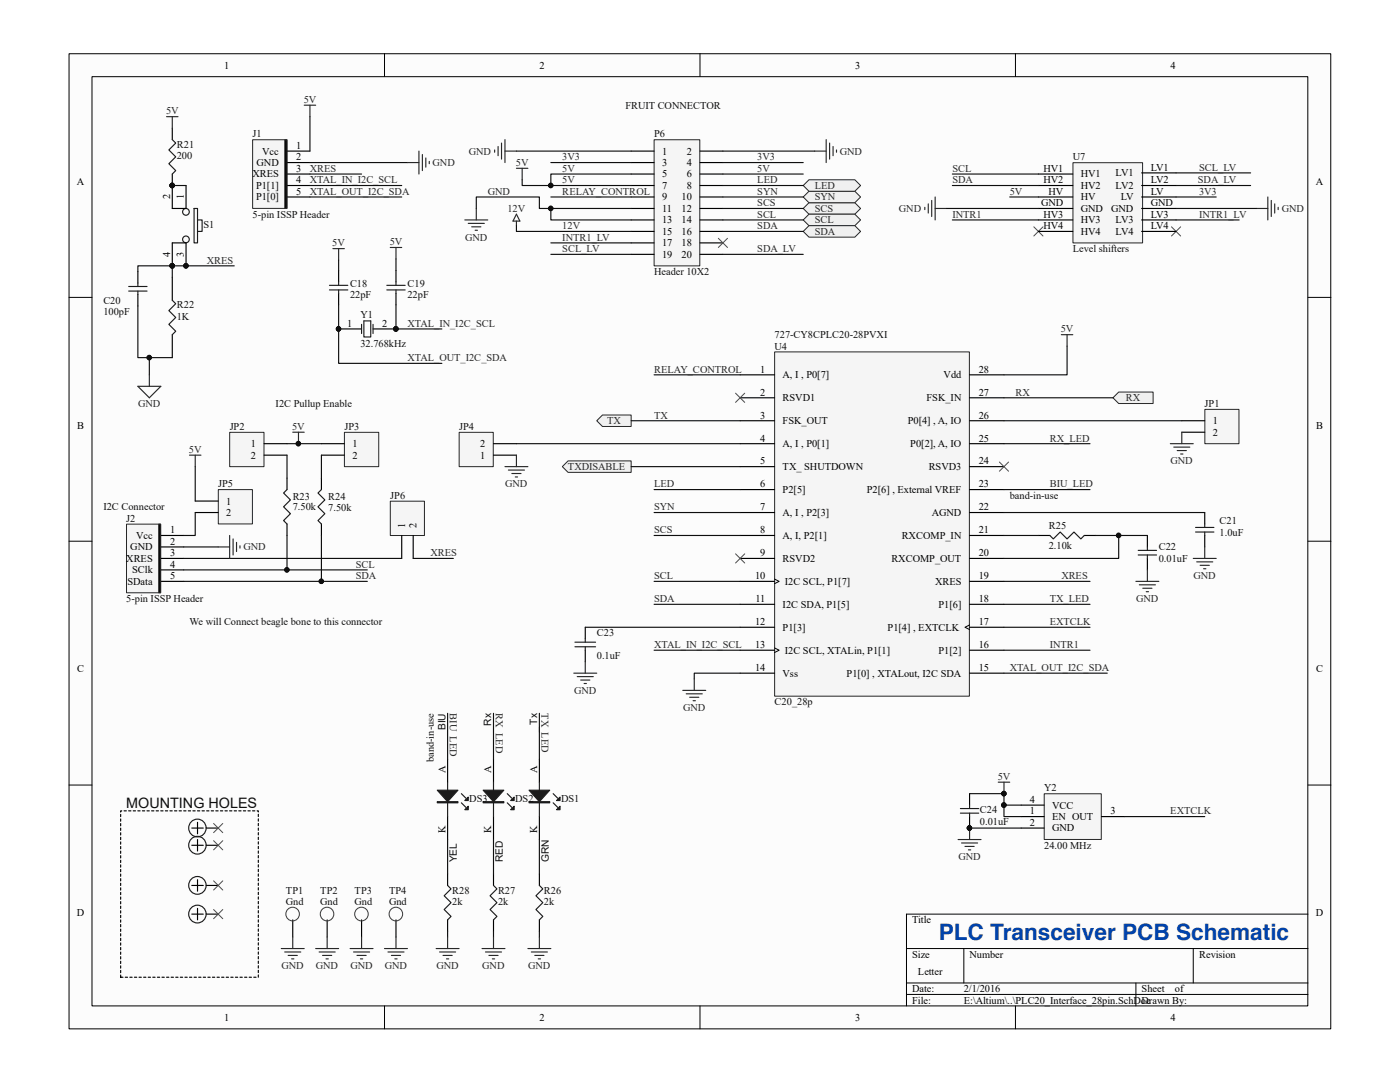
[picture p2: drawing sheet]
<svg xmlns="http://www.w3.org/2000/svg" width="279mm" height="216mm" viewBox="0 0 279 216" stroke-linecap="round" stroke-linejoin="round" font-family="sans-serif">
<path d="M13.8 10.8h251.8v194.5h-251.8z" fill="#fcfcfc"/>
<path d="M13.8 10.7h251.8v194.6h-251.8z" fill="none" stroke="#000" stroke-width=".2"/>
<path d="M18.4 15.3h242.6v185.4h-242.6z" fill="#fcfcfc"/>
<g fill="none" stroke="#000" stroke-width=".2">
<path d="M18.4 15.3h242.6v185.4h-242.6zM76.7 10.7v4.6M139.7 10.7v4.6M202.7 10.7v4.6M13.8 59.3h4.6M261 59.3h4.6M13.8 108h4.6M261 108h4.6M13.8 156.6h4.6M261 156.6h4.6M180.9 189.3h80.1M180.9 196.1h80.1"/>
<path d="M180.9 198.4h80.1M192.4 189.3v6.8M226.7 196.1v4.6M238.1 189.3v6.8M261 182.4h-80.1v18.3M76.7 200.7v4.6M139.7 200.7v4.6M202.7 200.7v4.6"/>
</g>
<g fill="#f0f0f0" stroke="#262626" stroke-width=".2">
<path d="M120.2 82.8h5.8v2.3h-5.8l-1.1-1.1z" fill-rule="evenodd"/>
<path d="M223.3 78.2h6.8v2.3h-6.8l-1.2-1.1z" fill-rule="evenodd"/>
</g>
<path d="M66.4 49.6h2.3M67.6 49.6v2.3M77.9 49.4h2.3M79 49.4v2.3" fill="none" stroke="#262626" stroke-width=".23"/>
<path d="M67.6 54v2.2M67.6 58.5v2.3M79 54v2.2M79 58.5v2.3M67.6 65.6h4.6M74.4 65.6h4.6M207.2 106.8h2.3M216.4 106.8h2.3M229 106.8v2.3M229 111.4v2.3M240.4 102.3v2.3M240.4 106.8v2.3" fill="none" stroke="#000" stroke-width=".23"/>
<g fill="#0e0e0e" stroke="#0e0e0e" stroke-width=".2">
<circle cx="67.6" cy="65.6" r=".44"/>
<circle cx="79" cy="65.6" r=".44"/>
</g>
<g fill="none" stroke="#1c1c1c" stroke-width=".23">
<path d="M65.7 56.9h3.7M65.7 57.9h3.7M67.6 56.2v.7M67.6 57.9v.6M77.2 56.9h3.7M77.2 57.9h3.7M79 56.2v.7M79 57.9v.6M72.2 64.7v1.9M72.6 64h1.4v3.2h-1.4zM74.4 64.7v1.9M209.5 106.8l.7 .7 1.4-1.3 1.4 1.3 1.3-1.3 1.4 1.3 .7-.7"/>
<path d="M227.2 109.8h3.6M227.2 110.7h3.6M229 109.1v.7M229 110.7v.7M238.6 105.2h3.7M238.6 106.2h3.7M240.4 104.6v.6M240.4 106.2v.6"/>
</g>
<path d="M113.4 92h12.6v2.3h-12.6l-1.2-1.2z" fill-rule="evenodd" fill="#f0f0f0" stroke="#262626" stroke-width=".2"/>
<g fill="none" stroke="#000" stroke-width=".23">
<path d="M34.4 25.6v2.3M34.4 34.7v2.3M27.5 54.2v2.3M27.5 58.8v2.3M34.4 55.3v4.6M34.4 66.8v4.6M38.3 165.2h2.3M38.3 176.7h2.3M38.3 168.7h2.3M39.4 164.1v2.3M39.4 167.5v2.3M39.4 175.5v2.3"/>
<path d="M41.3 165.2h2.2M41.3 176.7h2.2M41.3 168.7h2.2M89.3 174.4v2.3M98.5 174.4v2.3M107.6 174.4v2.3M38.3 182.4h2.3M39.4 181.3v2.2M41.3 182.4h2.2M58.4 183.5v3.5M65.3 183.5v3.5M72.2 183.5v3.5"/>
<path d="M79 183.5v3.5M89.3 183.5v2.3M98.5 183.5v2.3M107.6 183.5v2.3"/>
</g>
<g fill="none" stroke="#1c1c1c" stroke-width=".23">
<path d="M34.4 27.9l.7 .6-1.4 1.4 1.4 1.4-1.4 1.4 1.4 1.3-.7 .7M25.7 57.2h3.6M25.7 58.1h3.6M27.5 56.5v.7M27.5 58.1v.7M34.4 59.9l.7 .7-1.4 1.4 1.4 1.3-1.4 1.4 1.4 1.4-.7 .7M41.1 165.2a1.74 1.74 0 0 0-2.5-1.5 1.74 1.74 0 0 0-.3 2.9 1.74 1.74 0 0 0 2.8-.9v-.5M41.1 176.6a1.74 1.74 0 0 0-2.5-1.5 1.74 1.74 0 0 0-.3 2.9 1.74 1.74 0 0 0 2.8-.9v-.4M41.1 168.6a1.74 1.74 0 0 0-2.5-1.5 1.74 1.74 0 0 0-.3 2.9 1.74 1.74 0 0 0 2.8-.9v-.4M89.3 176.7l.7 .7-1.4 1.3 1.4 1.4-1.4 1.4 1.4 1.4-.7 .6M98.5 176.7l.7 .7-1.4 1.3 1.4 1.4-1.4 1.4 1.4 1.4-.7 .6M107.6 176.7l.7 .7-1.3 1.3 1.3 1.4-1.3 1.4 1.3 1.4-.7 .6"/>
<path d="M41.1 182.3a1.74 1.74 0 0 0-2.5-1.5 1.74 1.74 0 0 0-.3 3 1.74 1.74 0 0 0 2.8-.9v-.5"/>
</g>
<path d="M24.1 195h27.5v-33.2h-27.5v33.2" fill="none" stroke="#000" stroke-width=".23" stroke-dasharray=".5"/>
<circle cx="34.4" cy="37" r=".44" fill="#0e0e0e" stroke="#0e0e0e" stroke-width=".2"/>
<g fill="none" stroke="#393939" stroke-width=".2">
<circle cx="58.4" cy="182.4" r="1.36"/>
<circle cx="65.3" cy="182.4" r="1.36"/>
<circle cx="72.1" cy="182.4" r="1.36"/>
<circle cx="79" cy="182.4" r="1.36"/>
</g>
<path d="M208.4 158.4h11.4v9.1h-11.4z" fill="#f5f5f5"/>
<path d="M208.4 158.4h11.4v9.1h-11.4z" fill="none" stroke="#262626" stroke-width=".2"/>
<path d="M193.5 158.4v2.3M193.5 162.9v2.3M203.8 162.9h4.6M203.8 165.2h4.6M203.8 160.7h4.6M219.8 162.9h4.6" fill="none" stroke="#000" stroke-width=".23"/>
<path d="M199.2 156.1h2.3M200.4 156.1v2.3" fill="none" stroke="#262626" stroke-width=".23"/>
<g fill="#0e0e0e" stroke="#0e0e0e" stroke-width=".2">
<circle cx="200.3" cy="158.4" r=".44"/>
<circle cx="193.5" cy="165.2" r=".44"/>
</g>
<path d="M191.7 161.3h3.6M191.7 162.3h3.6M193.5 160.7v.6M193.5 162.3v.6" fill="none" stroke="#1c1c1c" stroke-width=".23"/>
<path d="M154.6 70.3h38.9v68.6h-38.9z" fill="#f5f5f5"/>
<path d="M154.6 70.2h38.9v68.7h-38.9z" fill="none" stroke="#262626" stroke-width=".2"/>
<g fill="none" stroke="#000" stroke-width=".23">
<path d="M147.7 74.8h6.9M147.7 79.4h6.9M193.5 74.8h6.9M193.5 79.4h6.9M147.7 84h6.9M147.7 88.5h6.9M147.7 93.1h6.9M147.7 97.7h6.9M193.5 84h6.9M193.5 88.5h6.9M193.5 93.1h6.9M193.5 97.7h6.9"/>
<path d="M147.7 102.3h6.9M147.7 106.8h6.9M147.7 111.4h6.9M147.7 116h6.9M193.5 102.3h6.9M193.5 106.8h6.9M193.5 111.4h6.9M193.5 116h6.9M116.8 125.2v2.3M116.8 129.7v2.3M147.7 120.6h6.9M147.7 125.2h6.9"/>
<path d="M147.7 129.7h6.9M147.7 134.3h6.9M193.5 120.6h6.9M193.5 125.2h6.9M193.5 129.7h6.9M193.5 134.3h6.9"/>
</g>
<path d="M154.6 115.5l.9 .5-.9 .5M154.6 129.3l.9 .4-.9 .5M193.5 124.7l-.9 .5 .9 .4" fill="none" stroke="#000" stroke-width=".2"/>
<path d="M211.8 66.8h2.3M213 66.8v2.3" fill="none" stroke="#262626" stroke-width=".23"/>
<path d="M114.7 129.1h4.2M114.7 128.1h4.2M116.8 127.5v.6M116.8 129.1v.6" fill="none" stroke="#1c1c1c" stroke-width=".23"/>
<path d="M199.4 92.2l1.9 1.8M201.3 92.2l-1.9 1.8M146.8 110.5l1.8 1.8M148.6 110.5l-1.8 1.8" fill="none" stroke="#4c4c4c" stroke-width=".2"/>
<g fill="#f0f0f0" stroke="#262626" stroke-width=".2">
<path d="M160.3 41.6l1.1-1.1h9.2l1.1 1.1-1.1 1.1h-9.2z" fill-rule="evenodd"/>
<path d="M160.3 43.9l1.1-1.2h9.2l1.1 1.2-1.1 1.1h-9.2z" fill-rule="evenodd"/>
<path d="M160.3 46.2l1.1-1.2h9.2l1.1 1.2-1.1 1.1h-9.2z" fill-rule="evenodd"/>
<path d="M160.3 39.3l1.1-1.1h9.2l1.1 1.1-1.1 1.2h-9.2z" fill-rule="evenodd"/>
<path d="M160.3 37l1.1-1.1h9.2l1.1 1.1-1.1 1.2h-9.2z" fill-rule="evenodd"/>
</g>
<path d="M33.2 23.3h2.3M34.4 23.3v2.3M37.8 90.8h2.3M39 90.8v2.3M58.4 86.2h2.3M59.6 86.2v2.3" fill="none" stroke="#262626" stroke-width=".23"/>
<circle cx="59.5" cy="88.5" r=".44" fill="#0e0e0e" stroke="#0e0e0e" stroke-width=".2"/>
<path d="M45.9 86.3h6.8v6.8h-6.8z" fill="#f5f5f5"/>
<path d="M45.8 86.3h6.9v6.8h-6.9z" fill="none" stroke="#262626" stroke-width=".2"/>
<path d="M52.7 88.5h4.6M52.7 90.8h4.6" fill="none" stroke="#000" stroke-width=".23"/>
<path d="M68.8 86.3h6.8v6.8h-6.8z" fill="#f5f5f5"/>
<path d="M68.7 86.3h6.9v6.8h-6.9z" fill="none" stroke="#262626" stroke-width=".2"/>
<path d="M57.3 95.4v2.3M64.1 88.5h4.6M64.1 90.8h4.6M64.1 95.4v2.3M57.3 104.6v2.2M64.1 104.6v2.2" fill="none" stroke="#000" stroke-width=".23"/>
<path d="M57.3 97.7l-.7 .7 1.4 1.4-1.4 1.3 1.4 1.4-1.4 1.4 .7 .7M64.1 97.7l-.6 .7 1.3 1.4-1.3 1.3 1.3 1.4-1.3 1.4 .6 .7" fill="none" stroke="#1c1c1c" stroke-width=".23"/>
<path d="M25.3 104.6h6.8v13.7h-6.8z" fill="#f5f5f5"/>
<path d="M25.2 104.6h6.9v13.7h-6.9zM31.7 104.6h.4v13.7h-.4z" fill="none" stroke="#262626" stroke-width=".2"/>
<path d="M32.1 106.8h4.6M32.1 109.1h4.6M32.1 111.4h4.6M32.1 113.7h4.6M32.1 116h4.6" fill="none" stroke="#000" stroke-width=".23"/>
<path d="M31.9 104.6v13.7" fill="none" stroke="#000" stroke-width=".36"/>
<path d="M77.9 100h6.8v6.9h-6.8z" fill="#f5f5f5"/>
<path d="M77.9 100h6.8v6.9h-6.8z" fill="none" stroke="#262626" stroke-width=".2"/>
<path d="M80.2 106.8v4.6M82.5 106.8v4.6" fill="none" stroke="#000" stroke-width=".23"/>
<path d="M43.6 97.7h6.8v6.8h-6.8z" fill="#f5f5f5"/>
<path d="M43.6 97.7h6.8v6.8h-6.8z" fill="none" stroke="#262626" stroke-width=".2"/>
<path d="M39 100h4.5M39 102.3h4.5" fill="none" stroke="#000" stroke-width=".23"/>
<path d="M50.5 27.9h6.8v13.7h-6.8z" fill="#f5f5f5"/>
<path d="M50.4 27.9h6.9v13.7h-6.9zM56.8 27.9h.5v13.7h-.5z" fill="none" stroke="#262626" stroke-width=".2"/>
<path d="M57.3 30.2h4.6M57.3 32.4h4.6M57.3 34.7h4.6M57.3 37h4.6M57.3 39.3h4.6" fill="none" stroke="#000" stroke-width=".23"/>
<path d="M57.1 27.9v13.7" fill="none" stroke="#000" stroke-width=".4"/>
<path d="M60.7 21h2.3M61.9 21v2.3" fill="none" stroke="#262626" stroke-width=".23"/>
<circle cx="37.1" cy="42.3" r=".67" fill="none" stroke="#1c1c1c" stroke-width=".23"/>
<circle cx="37.1" cy="47.8" r=".67" fill="#fafafa" stroke="#1c1c1c" stroke-width=".23"/>
<path d="M34.4 37v4.6h2.7v-4.6M34.4 53v-4.5h2.7v4.5" fill="none" stroke="#000" stroke-width=".23"/>
<g fill="#0e0e0e" stroke="#0e0e0e" stroke-width=".2">
<circle cx="37.1" cy="53" r=".44"/>
<circle cx="34.4" cy="37" r=".44"/>
<circle cx="34.4" cy="53" r=".44"/>
</g>
<path d="M38.7 41.6h.7v6.9h-.7zM39.4 43.9h.9v2.3h-.9" fill="none" stroke="#1c1c1c" stroke-width=".23"/>
<path d="M146.8 78.5l1.8 1.8M148.6 78.5l-1.8 1.8M42.6 164.3l1.9 1.8M42.6 167.7l1.9 1.9M42.6 175.8l1.9 1.8M44.5 164.3l-1.9 1.8M44.5 167.7l-1.9 1.9M44.5 175.8l-1.9 1.8M42.6 181.5l1.9 1.8M44.5 181.5l-1.9 1.8" fill="none" stroke="#4c4c4c" stroke-width=".2"/>
<path d="M91.7 86.3h6.7v6.8h-6.7z" fill="#f5f5f5"/>
<path d="M91.6 86.3h6.8v6.8h-6.8z" fill="none" stroke="#262626" stroke-width=".2"/>
<path d="M98.5 90.8h4.6M98.5 88.5h4.6" fill="none" stroke="#000" stroke-width=".23"/>
<path d="M100.8 93.1h4.6M101.5 93.8h3.2M102.1 94.5h1.9M102.8 95.2h.5M103.1 90.8v2.3" fill="none" stroke="#262626" stroke-width=".23"/>
<path d="M240.5 81.7h6.8v6.8h-6.8z" fill="#f5f5f5"/>
<path d="M240.5 81.7h6.8v6.8h-6.8z" fill="none" stroke="#262626" stroke-width=".2"/>
<path d="M235.9 84h4.5M235.9 86.2h4.5M89.3 151.5v4.6M98.5 151.5v4.6M107.6 151.5v4.6M89.3 162.9v4.6M98.5 162.9v4.6M107.6 162.9v4.6" fill="none" stroke="#000" stroke-width=".23"/>
<g fill="none" stroke="#262626" stroke-width=".23">
<path d="M98.7 29.9v.5M99.4 29.2v1.9M100.1 28.5v3.3M100.8 27.9v4.5M100.8 30.2h2.3M103.1 33.6h2.3M104.2 33.6v2.3M162.6 30.2h2.3M164.9 27.9v4.5M165.6 28.5v3.3M166.3 29.2v1.9M166.9 29.9v.5"/>
<path d="M185.9 40v3.2M186.6 39.3v4.6M253 39.3v4.6M253.7 40v3.2M92.8 43.9h4.5M93.5 44.6h3.2M94.1 45.3h1.9M94.8 45.9h.5M95.1 41.6v2.3M103.1 42.7l.7 1.4h-1.4zM103.1 44.1v.9M184.6 41.4v.4"/>
<path d="M185.3 40.7v1.8M186.6 41.6h2.3M250.7 41.6h2.3M254.4 40.7v1.8M255.1 41.4v.4M233.6 88.5h4.5M234.3 89.2h3.2M234.9 89.9h1.9M235.6 90.6h.5M235.9 86.2v2.3"/>
</g>
<path d="M89.3 156.1v6.8M92.1 158.4l.9 .9M98.5 156.1v6.8M101.2 158.4l.9 .9M107.6 156.1v6.8M110.4 158.4l.9 .9M92.1 160.2l.9 .9M101.2 160.2l.9 .9M110.4 160.2l.9 .9" fill="none" stroke="#1c1c1c" stroke-width=".23"/>
<g fill="#1c1c1c" stroke="#1c1c1c" stroke-width=".23">
<path d="M105.6 157.7h4.1l-2.1 2.3z"/>
<path d="M111.8 160.9v.7h-.7z"/>
<path d="M111.1 159.7l.7-.6v.6z"/>
<path d="M96.4 157.7h4.1l-2 2.3z"/>
<path d="M102.6 160.9v.7h-.7z"/>
<path d="M101.9 159.7l.7-.6v.6z"/>
<path d="M87.3 157.7h4.1l-2.1 2.3z"/>
<path d="M93.5 160.9v.7h-.7z"/>
<path d="M92.8 159.7l.7-.6v.6z"/>
<path d="M105.6 160h4.1v.2h-4.1z" fill-rule="evenodd"/>
<path d="M96.4 160h4.1v.2h-4.1z" fill-rule="evenodd"/>
<path d="M87.3 160h4.1v.2h-4.1z" fill-rule="evenodd"/>
</g>
<path d="M206.3 45.3l1.9 1.8M208.2 45.3l-1.9 1.8M233.8 45.3l1.8 1.8M235.6 45.3l-1.8 1.8" fill="none" stroke="#4c4c4c" stroke-width=".2"/>
<path d="M130.6 27.9h9.1v25.2h-9.1z" fill="#f5f5f5"/>
<path d="M130.5 27.9h9.2v25.2h-9.2z" fill="none" stroke="#262626" stroke-width=".2"/>
<g fill="none" stroke="#000" stroke-width=".23">
<path d="M126 30.2h4.5M126 32.4h4.5M126 34.7h4.5M126 37h4.5M126 39.3h4.5M139.7 30.2h4.6M139.7 32.4h4.6M139.7 34.7h4.6M139.7 37h4.6M139.7 39.3h4.6M126 41.6h4.5M126 43.9h4.5"/>
<path d="M126 46.2h4.5M126 48.5h4.5M126 50.8h4.5M139.7 41.6h4.6M139.7 43.9h4.6M139.7 46.2h4.6M139.7 48.5h4.6M139.7 50.8h4.6"/>
</g>
<path d="M214.2 32.5h13.8v16h-13.8z" fill="#f5f5f5"/>
<path d="M214.1 32.5h13.9v16h-13.9z" fill="none" stroke="#262626" stroke-width=".2"/>
<path d="M207.2 39.3h6.9M207.2 37h6.9M207.2 34.7h6.9M227.8 39.3h6.9M227.8 37h6.9M227.8 34.5h6.9M207.2 46.2h6.9M207.2 43.9h6.9M207.2 41.6h6.9M227.8 46.2h6.9M227.8 43.9h6.9M227.8 41.6h6.9" fill="none" stroke="#000" stroke-width=".23"/>
<path d="M143.4 47.6l1.8 1.8M145.2 47.6l-1.8 1.8" fill="none" stroke="#4c4c4c" stroke-width=".2"/>
<g fill="none" stroke="#0e0e0e" stroke-width=".23">
<path d="M34.4 37h2.7M61.9 39.3h18.3M61.9 37h18.3M61.9 23.3v6.9M61.9 32.4h19.4M61.9 34.7h10.3M103.1 30.2h22.9M104.2 35.9v1.1h21.8M109.9 39.3h16.1M109.9 32.4h16.1M126 34.7h-16.1v2.3M144.3 39.3h16"/>
<path d="M144.3 37h16M144.3 32.4h16M144.3 34.7h16M144.3 30.2h18.3M190.1 37h17.1M190.1 34.7h17.1M201.5 39.3h5.7M234.7 39.3h8M234.7 37h14.9M234.7 34.5h14.9M34.4 53h-6.9v1.2M34.4 53h12.3"/>
<path d="M34.4 53v2.3M67.6 51.9v2.1M79 51.7v2.3M95.1 41.6v-2.3h12.5v2.3h18.4M103.1 45v1.2h22.9M109.9 41.6v2.3h16.1M109.9 48.5h16.1M109.9 50.8h16.1M144.3 43.9h16M144.3 41.6h16M144.3 46.2h16M144.3 50.8h16"/>
<path d="M188.9 41.6h18.3M190.1 43.9h17.1M234.7 43.9h12.6M234.7 41.6h16M27.5 61.1v10.3h2.3M34.4 71.4h-4.6v3.4M67.6 60.8v11.7h20.6M79 60.8v4.8h9.2M130.5 74.8h17.2M200.4 79.4h21.7M213 69.1v5.7h-12.6M39 93.1v6.9"/>
<path d="M57.3 88.5h6.8M57.3 90.8v4.6M64.1 90.8v4.6M103.1 88.5h44.6M126 84h21.7M126 93.1h21.7M130.5 97.7h17.2M200.4 84h35.5M200.4 97.7h17.1M200.4 88.5h17.1M36.7 116h36.6M36.7 113.7h36.6"/>
<path d="M36.7 109.1h6.8M36.7 111.4h43.5M39 102.3v4.5h-2.3M57.3 106.8v6.9M64.1 106.8v9.2M82.5 111.4h8M130.5 106.8h17.2M130.5 102.3h17.2M130.5 116h17.2M200.4 106.8h6.8M200.4 102.3h40M200.4 116h17.1"/>
<path d="M218.7 106.8h4.6v4.6h-22.9M223.3 106.8h5.7M116.8 125.2h30.9M130.5 129.7h17.2M130.5 120.6h17.2M147.7 134.3h-9.1v1.2M200.4 125.2h17.1M200.4 129.7h17.1M200.4 134.3h20.6M200.4 120.6h17.1M89.3 142.3v9.2M98.5 142.3v9.2"/>
<path d="M107.6 142.3v9.2M193.5 158.4h6.9v2.3M89.3 167.5v6.9M98.5 167.5v6.9M107.6 167.5v6.9M193.5 165.2h10.3M200.4 160.7v2.2h3.4M200.4 160.7h3.4M224.4 162.9h16M89.3 185.8v1.2M98.5 185.8v1.2M107.6 185.8v1.2"/>
</g>
<g fill="#0e0e0e" stroke="#0e0e0e" stroke-width=".2">
<circle cx="193.5" cy="165.2" r=".44"/>
<circle cx="200.3" cy="160.6" r=".44"/>
<circle cx="200.3" cy="158.4" r=".44"/>
<circle cx="79" cy="65.6" r=".44"/>
<circle cx="34.4" cy="53" r=".44"/>
<circle cx="29.8" cy="71.3" r=".44"/>
<circle cx="59.5" cy="88.5" r=".44"/>
<circle cx="57.2" cy="113.7" r=".44"/>
<circle cx="64.1" cy="116" r=".44"/>
<circle cx="67.6" cy="65.6" r=".44"/>
<circle cx="34.4" cy="37" r=".44"/>
<circle cx="37.1" cy="53" r=".44"/>
<circle cx="223.2" cy="106.8" r=".44"/>
<circle cx="109.9" cy="37" r=".44"/>
<circle cx="109.9" cy="41.6" r=".44"/>
</g>
<g fill="none" stroke="#262626" stroke-width=".23">
<path d="M81.3 32.4h2.3M83.6 30.2v4.5M84.3 30.8v3.2M85 31.5v1.9M85.7 32.2v.5M27.5 77.1h4.6l-2.3 2.3zM29.8 74.8v2.3M43.5 109.1h2.3M45.8 106.8v4.6M46.5 107.5v3.2M47.2 108.2v1.9M47.9 108.9v.5"/>
<path d="M226.7 116h4.6M227.4 116.7h3.2M228.1 117.4h1.8M228.8 118.1h.4M229 113.7v2.3M238.1 111.4h4.6M238.8 112.1h3.2M239.5 112.8h1.8M240.2 113.5h.5M240.4 109.1v2.3M114.5 134.3h4.6M115.2 135h3.2"/>
<path d="M115.9 135.7h1.8M116.6 136.4h.4M116.8 132v2.3M136.3 137.8h4.5M136.9 138.4h3.3M137.6 139.1h1.9M138.3 139.8h.5M138.6 135.5v2.3M191.2 167.5h4.6M191.9 168.2h3.2M192.6 168.9h1.8M193.3 169.6h.4"/>
<path d="M193.5 165.2v2.3M56.1 189.3h4.6M56.8 190h3.2M57.5 190.6h1.8M58.2 191.3h.5M58.4 187v2.3M63 189.3h4.6M63.7 190h3.2M64.4 190.6h1.8M65.1 191.3h.4M65.3 187v2.3M69.9 189.3h4.5"/>
<path d="M70.6 190h3.2M71.2 190.6h1.9M71.9 191.3h.5M72.2 187v2.3M76.7 189.3h4.6M77.4 190h3.2M78.1 190.6h1.8M78.8 191.3h.5M79 187v2.3M87 189.3h4.6M87.7 190h3.2M88.4 190.6h1.8"/>
<path d="M89.1 191.3h.5M89.3 187v2.3M96.2 189.3h4.6M96.9 190h3.2M97.6 190.6h1.8M98.3 191.3h.4M98.5 187v2.3M105.4 189.3h4.5M106 190h3.2M106.7 190.6h1.9M107.4 191.3h.5M107.6 187v2.3"/>
</g>
<text font-size="4.5" fill="#0042aa" x="187.3" y="187.7">PLC Transceiver PCB Schematic</text>
<text font-size="2.9" fill="#0e0e0e" x="25.2" y="161.2">MOUNTING HOLES</text>
<g font-size="2.1">
<text x="44.8" y="13.7">1</text>
<text x="107.7" y="13.7">2</text>
<text x="170.6" y="13.7">3</text>
<text x="233.6" y="13.7">4</text>
<text x="59.1" y="29.7">1</text>
<text x="50.4" y="35.4">XRES</text>
<text x="51.2" y="33.1">GND</text>
<text x="52.3" y="30.8">Vcc</text>
<text x="59.1" y="32">2</text>
<text x="59.1" y="34.3">3</text>
<text x="132.1" y="30.8">1</text>
<text x="132.1" y="33.1">3</text>
<text x="132.1" y="35.4">5</text>
<text x="137.1" y="30.8">2</text>
<text x="137.1" y="33.1">4</text>
<text x="137.1" y="35.4">6</text>
<text x="208.2" y="34.3">HV1</text>
<text x="215.7" y="35.4">HV1</text>
<text x="222.7" y="35.2">LV1</text>
<text x="229.7" y="34.1">LV1</text>
<text x="15.3" y="36.8">A</text>
<text x="33.9" y="39.8" transform="rotate(-90 33.9 39.8)">2</text>
<text x="36.7" y="39.8" transform="rotate(-90 36.7 39.8)">1</text>
<text x="51.1" y="37.7">P1[1]</text>
<text x="51.1" y="40">P1[0]</text>
<text x="59.1" y="36.6">4</text>
<text x="59.1" y="38.9">5</text>
<text x="132.1" y="37.7">7</text>
<text x="132.1" y="40">9</text>
<text x="136" y="40">10</text>
<text x="137.1" y="37.7">8</text>
<text x="207.8" y="41.1">GND</text>
<text x="208.2" y="36.6">HV2</text>
<text x="209.3" y="38.9">HV</text>
<text x="215.7" y="40">HV</text>
<text x="215.7" y="37.7">HV2</text>
<text x="222.7" y="37.7">LV2</text>
<text x="223.7" y="40">LV</text>
<text x="229.7" y="41.1">GND</text>
<text x="229.7" y="38.9">LV</text>
<text x="229.7" y="36.6">LV2</text>
<text x="262.6" y="36.8">A</text>
<text x="132.1" y="42.3">11</text>
<text x="132.1" y="44.6">13</text>
<text x="132.1" y="46.9">15</text>
<text x="136" y="42.3">12</text>
<text x="136" y="44.6">14</text>
<text x="136" y="46.9">16</text>
<text x="208.2" y="45.7">HV4</text>
<text x="208.2" y="43.5">HV3</text>
<text x="215.7" y="46.9">HV4</text>
<text x="215.7" y="44.6">HV3</text>
<text x="215.7" y="42.3">GND</text>
<text x="221.8" y="42.3">GND</text>
<text x="222.7" y="46.9">LV4</text>
<text x="222.7" y="44.6">LV3</text>
<text x="229.7" y="45.7">LV4</text>
<text x="229.7" y="43.5">LV3</text>
<text x="33.9" y="51.3" transform="rotate(-90 33.9 51.3)">4</text>
<text x="36.7" y="51.3" transform="rotate(-90 36.7 51.3)">3</text>
<text x="132.1" y="49.2">17</text>
<text x="132.1" y="51.5">19</text>
<text x="136" y="49.2">18</text>
<text x="136" y="51.5">20</text>
<text x="69.3" y="65.2">1</text>
<text x="76.3" y="65.2">2</text>
<text x="151.7" y="74.4">1</text>
<text x="156.2" y="75.5">A, I , P0[7]</text>
<text x="188.3" y="75.5">Vdd</text>
<text x="195.3" y="74.4">28</text>
<text x="151.7" y="78.9">2</text>
<text x="151.7" y="83.5">3</text>
<text x="156.2" y="80.1">RSVD1</text>
<text x="184.9" y="80.1">FSK_IN</text>
<text x="195.3" y="83.5">26</text>
<text x="195.3" y="78.9">27</text>
<text x="15.4" y="85.5">B</text>
<text x="50.1" y="89.2">1</text>
<text x="70.3" y="89.2">1</text>
<text x="95.9" y="89.2">2</text>
<text x="151.7" y="88.1">4</text>
<text x="156.2" y="84.6">FSK_OUT</text>
<text x="156.2" y="89.2">A, I , P0[1]</text>
<text x="181.2" y="84.6">P0[4] , A, IO</text>
<text x="181.7" y="89.2">P0[2], A, IO</text>
<text x="195.3" y="88.1">25</text>
<text x="242" y="84.6">1</text>
<text x="242" y="86.9">2</text>
<text x="262.6" y="85.5">B</text>
<text x="50.1" y="91.5">2</text>
<text x="70.3" y="91.5">2</text>
<text x="95.9" y="91.5">1</text>
<text x="151.7" y="92.7">5</text>
<text x="156.2" y="93.8">TX_ SHUTDOWN</text>
<text x="185.3" y="93.8">RSVD3</text>
<text x="195.3" y="92.7">24</text>
<text x="45.2" y="100.7">1</text>
<text x="151.7" y="97.3">6</text>
<text x="151.7" y="101.8">7</text>
<text x="156.2" y="98.4">P2[5]</text>
<text x="173" y="98.4">P2[6] , External VREF</text>
<text x="195.3" y="101.8">22</text>
<text x="195.3" y="97.3">23</text>
<text x="27.2" y="107.5">Vcc</text>
<text x="33.9" y="106.4">1</text>
<text x="45.2" y="103">2</text>
<text x="80.9" y="105.3" transform="rotate(-90 80.9 105.3)">1</text>
<text x="83.2" y="105.3" transform="rotate(-90 83.2 105.3)">2</text>
<text x="151.7" y="106.4">8</text>
<text x="156.2" y="103">A, I , P2[3]</text>
<text x="156.2" y="107.5">A, I, P2[1]</text>
<text x="180" y="107.5">RXCOMP_IN</text>
<text x="185.9" y="103">AGND</text>
<text x="195.3" y="106.4">21</text>
<text x="25.2" y="112.1">XRES</text>
<text x="26" y="109.8">GND</text>
<text x="33.9" y="108.7">2</text>
<text x="33.9" y="111">3</text>
<text x="33.9" y="113.3">4</text>
<text x="151.7" y="111">9</text>
<text x="156.2" y="112.1">RSVD2</text>
<text x="177.9" y="112.1">RXCOMP_OUT</text>
<text x="195.3" y="111">20</text>
<text x="25.4" y="116.7">SData</text>
<text x="26.4" y="114.4">SClk</text>
<text x="33.9" y="115.6">5</text>
<text x="150.7" y="115.6">10</text>
<text x="156.6" y="116.7">I2C SCL, P1[7]</text>
<text x="186.6" y="116.7">XRES</text>
<text x="195.3" y="115.6">19</text>
<text x="150.7" y="124.7">12</text>
<text x="150.8" y="120.2">11</text>
<text x="156.2" y="121.3">I2C SDA, P1[5]</text>
<text x="156.2" y="125.9">P1[3]</text>
<text x="177.1" y="125.9">P1[4] , EXTCLK</text>
<text x="187.3" y="121.3">P1[6]</text>
<text x="195.3" y="124.7">17</text>
<text x="195.3" y="120.2">18</text>
<text x="150.7" y="129.3">13</text>
<text x="156.6" y="130.4">I2C SCL, XTALin, P1[1]</text>
<text x="187.3" y="130.4">P1[2]</text>
<text x="195.3" y="129.3">16</text>
<text x="15.4" y="134.2">C</text>
<text x="150.7" y="133.9">14</text>
<text x="156.2" y="135">Vss</text>
<text x="169" y="135">P1[0] , XTALout, I2C SDA</text>
<text x="195.3" y="133.9">15</text>
<text x="262.6" y="134.2">C</text>
<text x="88.9" y="154.2" transform="rotate(-90 88.9 154.2)">A</text>
<text x="98" y="154.2" transform="rotate(-90 98 154.2)">A</text>
<text x="107.2" y="154.2" transform="rotate(-90 107.2 154.2)">A</text>
<text x="205.5" y="160.2">4</text>
<text x="210" y="161.3">VCC</text>
<text x="88.9" y="166.3" transform="rotate(-90 88.9 166.3)">K</text>
<text x="98" y="166.3" transform="rotate(-90 98 166.3)">K</text>
<text x="107.2" y="166.3" transform="rotate(-90 107.2 166.3)">K</text>
<text x="205.5" y="162.5">1</text>
<text x="205.5" y="164.8">2</text>
<text x="210" y="163.6">EN OUT</text>
<text x="210" y="165.9">GND</text>
<text x="221.7" y="162.5">3</text>
<text x="15.3" y="182.8">D</text>
<text x="182" y="184.2">Title</text>
<text x="262.6" y="182.8">D</text>
<text x="182" y="191.1">Size</text>
<text x="193.5" y="191.1">Number</text>
<text x="239.3" y="191.1">Revision</text>
<text x="182" y="198">Date:</text>
<text x="183.2" y="194.5">Letter</text>
<text x="192.3" y="198">2/1/2016</text>
<text x="227.8" y="198">Sheet</text>
<text x="234.5" y="198">of</text>
<text x="44.8" y="203.7">1</text>
<text x="107.7" y="203.7">2</text>
<text x="170.6" y="203.7">3</text>
<text x="182" y="200.3">File:</text>
<text x="192.3" y="200.3">E:\Altium\..\PLC20_Interface_28pin.SchDoc</text>
<text x="227.8" y="200.3">Drawn By:</text>
<text x="233.6" y="203.7">4</text>
</g>
<g font-size="2.1" fill="#262626">
<text x="33.1" y="22.8">5V</text>
<text x="60.6" y="20.6">5V</text>
<text x="61.8" y="34.3">XRES</text>
<text x="86.3" y="33.1">GND</text>
<text x="93.5" y="30.8">GND</text>
<text x="102.9" y="33.1">5V</text>
<text x="112.2" y="32">3V3</text>
<text x="112.2" y="34.3">5V</text>
<text x="151.1" y="34.3">5V</text>
<text x="151.1" y="32">3V3</text>
<text x="167.6" y="30.8">GND</text>
<text x="190.1" y="34.3">SCL</text>
<text x="239.3" y="34.1">SCL_LV</text>
<text x="61.8" y="38.9">XTAL_OUT_I2C_SDA</text>
<text x="61.8" y="36.6">XTAL_IN_I2C_SCL</text>
<text x="97.3" y="38.9">GND</text>
<text x="112.2" y="38.9">RELAY_CONTROL</text>
<text x="112.2" y="36.6">5V</text>
<text x="151.1" y="41.1">SCS</text>
<text x="151.1" y="38.9">SYN</text>
<text x="151.1" y="36.6">LED</text>
<text x="162.6" y="40">SYN</text>
<text x="162.6" y="37.7">LED</text>
<text x="190.1" y="36.6">SDA</text>
<text x="201.5" y="38.9">5V</text>
<text x="239.1" y="36.6">SDA_LV</text>
<text x="239.3" y="38.9">3V3</text>
<text x="101.3" y="42.3">12V</text>
<text x="112.2" y="45.7">12V</text>
<text x="151.1" y="45.7">SDA</text>
<text x="151.1" y="43.5">SCL</text>
<text x="162.6" y="42.3">SCS</text>
<text x="162.6" y="44.6">SCL</text>
<text x="162.6" y="46.9">SDA</text>
<text x="179.4" y="42.3">GND</text>
<text x="190.1" y="43.5">INTR1</text>
<text x="239.3" y="43.5">INTR1_LV</text>
<text x="255.8" y="42.3">GND</text>
<text x="41.3" y="52.6">XRES</text>
<text x="66.3" y="49.2">5V</text>
<text x="77.8" y="49">5V</text>
<text x="92.8" y="48">GND</text>
<text x="112.2" y="50.3">SCL_LV</text>
<text x="112.2" y="48">INTR1_LV</text>
<text x="151.1" y="50.3">SDA_LV</text>
<text x="81.3" y="65.2">XTAL_IN_I2C_SCL</text>
<text x="211.7" y="66.3">5V</text>
<text x="81.3" y="72">XTAL_OUT_I2C_SDA</text>
<text x="130.5" y="74.4">RELAY_CONTROL</text>
<text x="27.6" y="81.2">GND</text>
<text x="130.5" y="83.5">TX</text>
<text x="202.7" y="78.9">RX</text>
<text x="224.7" y="80.1">RX</text>
<text x="58.3" y="85.8">5V</text>
<text x="121.1" y="84.6">TX</text>
<text x="209.5" y="88.1">RX_LED</text>
<text x="37.7" y="90.4">5V</text>
<text x="113.3" y="93.8">TXDISABLE</text>
<text x="233.6" y="92.7">GND</text>
<text x="100.8" y="97.3">GND</text>
<text x="130.5" y="101.8">SYN</text>
<text x="130.5" y="97.3">LED</text>
<text x="209.5" y="97.3">BIU_LED</text>
<text x="130.5" y="106.4">SCS</text>
<text x="48.6" y="109.8">GND</text>
<text x="71" y="113.3">SCL</text>
<text x="85.9" y="111">XRES</text>
<text x="71" y="115.6">SDA</text>
<text x="130.5" y="115.6">SCL</text>
<text x="211.8" y="115.6">XRES</text>
<text x="238.2" y="115.6">GND</text>
<text x="130.5" y="120.2">SDA</text>
<text x="209.5" y="120.2">TX_LED</text>
<text x="209.5" y="124.7">EXTCLK</text>
<text x="226.8" y="120.2">GND</text>
<text x="130.5" y="129.3">XTAL_IN_I2C_SCL</text>
<text x="209.5" y="129.3">INTR1</text>
<text x="201.5" y="133.9">XTAL_OUT_I2C_SDA</text>
<text x="89.8" y="142.3" transform="rotate(90 89.8 142.3)">BIU_LED</text>
<text x="98.9" y="142.3" transform="rotate(90 98.9 142.3)">RX_LED</text>
<text x="108.1" y="142.3" transform="rotate(90 108.1 142.3)">TX_LED</text>
<text x="114.6" y="138.4">GND</text>
<text x="136.3" y="141.9">GND</text>
<text x="199.1" y="155.6">5V</text>
<text x="233.6" y="162.5">EXTCLK</text>
<text x="191.3" y="171.6">GND</text>
<text x="56.2" y="193.4">GND</text>
<text x="63" y="193.4">GND</text>
<text x="69.9" y="193.4">GND</text>
<text x="76.8" y="193.4">GND</text>
<text x="87.1" y="193.4">GND</text>
<text x="96.3" y="193.4">GND</text>
<text x="105.4" y="193.4">GND</text>
</g>
<g font-size="2.1" fill="#0e0e0e">
<text x="124.8" y="21.7">FRUIT CONNECTOR</text>
<text x="35.3" y="29.5">R21</text>
<text x="50.4" y="27.4">J1</text>
<text x="130.5" y="27.4">P6</text>
<text x="35.3" y="31.7">200</text>
<text x="214.1" y="32">U7</text>
<text x="40.6" y="45.5">S1</text>
<text x="50.4" y="43.5">5-pin ISSP Header</text>
<text x="214.1" y="50.3">Level shifters</text>
<text x="69.8" y="59.5">22pF</text>
<text x="69.8" y="57.2">C18</text>
<text x="81.3" y="59.5">22pF</text>
<text x="81.3" y="57.2">C19</text>
<text x="130.5" y="54.9">Header 10X2</text>
<text x="20.6" y="62.9">100pF</text>
<text x="20.6" y="60.6">C20</text>
<text x="35.3" y="63.8">1K</text>
<text x="35.3" y="61.5">R22</text>
<text x="71.9" y="63.4">Y1</text>
<text x="71.9" y="69.3">32.768kHz</text>
<text x="154.6" y="67.5">727-CY8CPLC20-28PVXI</text>
<text x="154.6" y="69.8">U4</text>
<text x="55" y="81.2">I2C Pullup Enable</text>
<text x="240.4" y="81.2">JP1</text>
<text x="45.8" y="85.8">JP2</text>
<text x="68.7" y="85.8">JP3</text>
<text x="91.6" y="85.8">JP4</text>
<text x="20.6" y="101.8">I2C Connector</text>
<text x="43.5" y="97.3">JP5</text>
<text x="58.4" y="101.8">7.50k</text>
<text x="58.4" y="99.8">R23</text>
<text x="65.5" y="99.8">R24</text>
<text x="77.9" y="99.5">JP6</text>
<text x="201.5" y="99.5">band-in-use</text>
<text x="25.2" y="104.1">J2</text>
<text x="65.5" y="102">7.50k</text>
<text x="209.3" y="105.5">R25</text>
<text x="243.4" y="106.9">1.0uF</text>
<text x="243.4" y="104.6">C21</text>
<text x="209.3" y="109.6">2.10k</text>
<text x="231.3" y="112.1">0.01uF</text>
<text x="231.3" y="109.8">C22</text>
<text x="25.2" y="120.2">5-pin ISSP Header</text>
<text x="37.8" y="124.7">We will Connect beagle bone to this connector</text>
<text x="119.1" y="131.6">0.1uF</text>
<text x="119.1" y="127">C23</text>
<text x="154.6" y="140.7">C20_28p</text>
<text x="86.6" y="152.1" transform="rotate(-90 86.6 152.1)">band-in-use</text>
<text x="93.7" y="160">DS3</text>
<text x="102.8" y="160">DS2</text>
<text x="112" y="160">DS1</text>
<text x="208.4" y="157.9">Y2</text>
<text x="195.6" y="164.6">0.01uF</text>
<text x="195.6" y="162.2">C24</text>
<text x="208.4" y="169.4">24.00 MHz</text>
<text x="57.1" y="178.3">TP1</text>
<text x="63.9" y="178.3">TP2</text>
<text x="70.8" y="178.3">TP3</text>
<text x="77.7" y="178.3">TP4</text>
<text x="90.2" y="178.3">R28</text>
<text x="99.4" y="178.3">R27</text>
<text x="108.6" y="178.3">R26</text>
<text x="57.1" y="180.6">Gnd</text>
<text x="63.9" y="180.6">Gnd</text>
<text x="70.8" y="180.6">Gnd</text>
<text x="77.7" y="180.6">Gnd</text>
<text x="90.2" y="180.6">2k</text>
<text x="99.4" y="180.6">2k</text>
<text x="108.6" y="180.6">2k</text>
</g>
<g font-size="2" fill="#0e0e0e">
<text x="88.9" y="145.8" transform="rotate(-90 88.9 145.8)">BIU</text>
<text x="98" y="144.8" transform="rotate(-90 98 144.8)">Rx</text>
<text x="107.2" y="144.6" transform="rotate(-90 107.2 144.6)">Tx</text>
<text x="91.2" y="172.1" transform="rotate(-90 91.2 172.1)">YEL</text>
<text x="100.4" y="172.1" transform="rotate(-90 100.4 172.1)">RED</text>
<text x="109.5" y="172.1" transform="rotate(-90 109.5 172.1)">GRN</text>
</g>
</svg>
